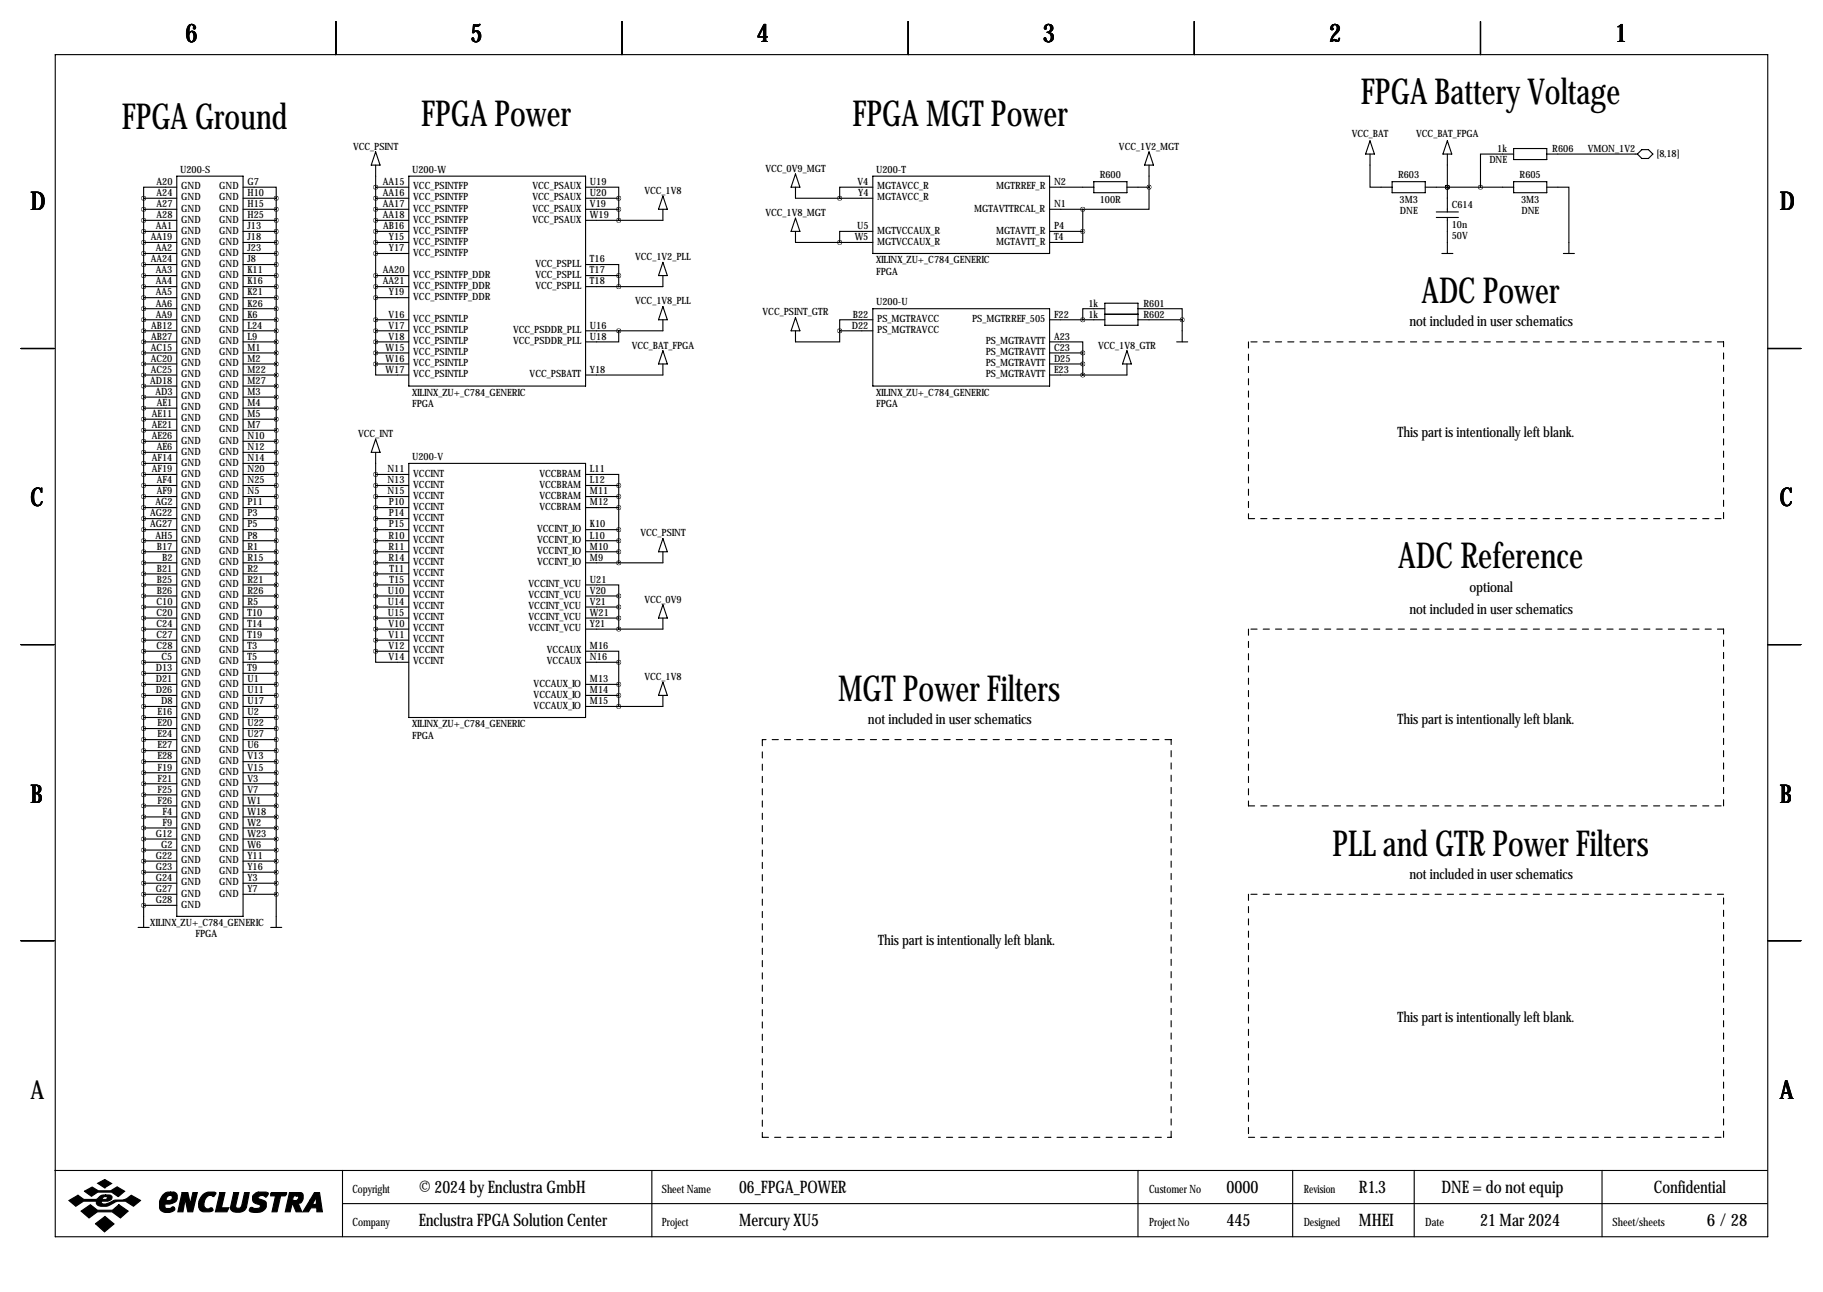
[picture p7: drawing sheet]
<svg xmlns="http://www.w3.org/2000/svg" width="419mm" height="297mm" viewBox="0 0 419 297" stroke-linecap="round" stroke-linejoin="round" font-family="sans-serif">
<g fill="none" stroke="#000" stroke-width=".25">
<path d="M12.7 12.6h393.7v271.7h-393.7zM77.2 4.9v7.7M143 4.9v7.7M208.8 4.9v7.7M274.6 4.9v7.7M340.4 4.9v7.7M86.4 38v45.7M86.4 34.9l1 3.1h-2.1zM182.9 40l1 3h-2zM264.2 34.9l1 3.1h-2.1zM264.2 38v5M315 35.4v7.6h5"/>
<path d="M315 32.4l1 3h-2.1zM332.7 32.4l1.1 3h-2.1zM332.7 35.4v13.3M348 35.4h-7.6v7.6M348 34.1h7.6v2.6h-7.6zM355.6 35.4h20.8M377.4 34.4h1.6l1 1-1 1h-1.6l-1-1zM33 45.6h7.6M33 48.1h7.6M33 50.7h7.6M33 53.2h7.6M33 55.7h7.6"/>
<path d="M33 58.3h7.6M33 45.6v167.6M40.6 43h-7.6v2.6M40.6 40.5h15.3v170.2h-15.3zM55.9 43h7.6v2.6M55.9 45.6h7.6M55.9 48.1h7.6M55.9 50.7h7.6M55.9 53.2h7.6M55.9 55.7h7.6M55.9 58.3h7.6M63.5 45.6v167.6"/>
<path d="M86.4 43h7.6M86.4 45.6h7.6M86.4 48.1h7.6M86.4 50.7h7.6M86.4 53.2h7.6M86.4 55.7h7.6M86.4 58.3h7.6M94 40.5h40.6v48.3h-40.6zM134.6 43h7.6v2.6M134.6 45.6h7.6M134.6 48.1h7.6M142.2 45.6v5.1"/>
<path d="M152.4 45.1l1 3h-2zM152.4 48.1v2.6h-17.8M182.9 43v2.6h17.8M182.9 50.2l1 3h-2zM182.9 53.2v2.5h17.8M200.7 53.2h-7.7v2.5M200.7 43h-7.7v2.6M200.7 40.5h40.6v17.8h-40.6zM241.3 43h10.2M241.3 48.1h7.6M241.3 53.2h7.6M248.9 53.2v2.5h-7.6"/>
<path d="M248.9 48.1v5.1M251.5 41.8h7.6v2.5h-7.6zM259.1 43h5.1M264.2 43v5.1h-15.3M320 41.8h7.7v2.5h-7.7zM327.7 43h20.3M330.2 48.7h5.1M330.2 50h5.1M331.5 58.3h2.5M332.7 43h.1M332.7 50v8.3M348 41.8h7.6v2.5h-7.6z"/>
<path d="M355.6 43h5.1v15.3M359.4 58.3h2.5M33 73.5h7.6M33 71h7.6M33 60.8h7.6M33 63.4h7.6M33 65.9h7.6M33 68.4h7.6M33 76.1h7.6M33 78.6h7.6M55.9 73.5h7.6M55.9 71h7.6"/>
<path d="M55.9 60.8h7.6M55.9 63.4h7.6M55.9 65.9h7.6M55.9 68.4h7.6M55.9 76.1h7.6M55.9 78.6h7.6M86.4 73.5h7.6M86.4 63.4h7.6M86.4 65.9h7.6M86.4 68.4h7.6M86.4 76.1h7.6M86.4 78.6h7.6"/>
<path d="M134.6 60.8h7.6v2.6M134.6 63.4h7.6M142.2 76.1v2.5h-7.6M142.2 63.4v2.5M152.4 70.5l1 3h-2zM152.4 60.3l1 3.1h-2zM152.4 63.4v2.5h-17.8M152.4 73.5v2.6h-17.8M182.9 76.1v2.5h10.1v-2.5M182.9 73l1 3.1h-2zM193 76.1h7.7M200.7 73.5h-7.7v2.6"/>
<path d="M200.7 71h40.6v17.8h-40.6zM241.3 78.6h7.6v2.5M241.3 73.5h12.7M254 71h-5.1v2.5M254 69.7h7.6v5.1h-7.6zM254 72.2h7.6M261.6 71h10.2v2.5M261.6 73.5h10.2M270.5 78.6h2.5M271.8 73.5v5.1M4.8 80.1h7.6M33 81.1h7.6"/>
<path d="M33 83.7h7.6M33 86.2h7.6M33 88.8h7.6M33 91.3h7.6M33 93.8h7.6M33 96.4h7.6M33 98.9h7.6M55.9 81.1h7.6M55.9 83.7h7.6M55.9 86.2h7.6M55.9 88.8h7.6M55.9 91.3h7.6"/>
<path d="M55.9 93.8h7.6M55.9 96.4h7.6M55.9 98.9h7.6M86.4 83.7v2.5h7.6M86.4 81.1h7.6M86.4 83.7h7.6M152.4 80.6l1 3.1h-2zM152.4 83.7v2.5h-17.8M241.3 81.1h7.6M241.3 83.7h7.6M248.9 81.1v5.1M259.1 83.7v2.5h-17.8"/>
<path d="M259.1 80.6l1 3.1h-2zM406.4 80.1h7.6M33 101.5h7.6M33 104h7.6M33 106.5h7.6M33 109.1h7.6M33 111.6h7.6M33 114.2h7.6M33 116.7h7.6M33 119.2h7.6M55.9 101.5h7.6M55.9 104h7.6"/>
<path d="M55.9 106.5h7.6M55.9 109.1h7.6M55.9 111.6h7.6M55.9 114.2h7.6M55.9 116.7h7.6M55.9 119.2h7.6M86.4 101l1 3h-2.1zM86.4 109.1h7.6M86.4 111.6h7.6M86.4 114.2h7.6M86.4 116.7h7.6M86.4 119.2h7.6"/>
<path d="M86.4 104v45.7M94 106.5h40.6v58.5h-40.6zM134.6 109.1h7.6v2.5M134.6 111.6h7.6M134.6 114.2h7.6M134.6 116.7h7.6M142.2 111.6v17.8M33 121.8h7.6M33 124.3h7.6M33 126.9h7.6M33 129.4h7.6M33 131.9h7.6"/>
<path d="M33 134.5h7.6M33 137h7.6M33 139.6h7.6M55.9 121.8h7.6M55.9 124.3h7.6M55.9 126.9h7.6M55.9 129.4h7.6M55.9 131.9h7.6M55.9 134.5h7.6M55.9 137h7.6M55.9 139.6h7.6M86.4 121.8h7.6"/>
<path d="M86.4 124.3h7.6M86.4 126.9h7.6M86.4 129.4h7.6M86.4 131.9h7.6M86.4 134.5h7.6M86.4 137h7.6M86.4 139.6h7.6M134.6 134.5h7.6v2.5M134.6 121.8h7.6M134.6 124.3h7.6M134.6 126.9h7.6M134.6 137h7.6"/>
<path d="M134.6 139.6h7.6M142.2 137v5.1M152.4 123.8l1 3.1h-2zM152.4 126.9v2.5h-17.8M152.4 139.1l1 3h-2zM4.8 148.2h7.6M33 142.1h7.6M33 144.6h7.6M33 147.2h7.6M33 149.7h7.6M33 152.3h7.6M33 154.8h7.6"/>
<path d="M33 157.3h7.6M33 159.9h7.6M55.9 142.1h7.6M55.9 144.6h7.6M55.9 147.2h7.6M55.9 149.7h7.6M55.9 152.3h7.6M55.9 154.8h7.6M55.9 157.3h7.6M55.9 159.9h7.6M86.4 149.7v2.6h7.6M86.4 142.1h7.6"/>
<path d="M86.4 144.6h7.6M86.4 147.2h7.6M86.4 149.7h7.6M134.6 149.7h7.6v2.6M134.6 142.1h7.6M134.6 152.3h7.6M134.6 157.3h7.6M134.6 159.9h7.6M142.2 142.1v2.5M142.2 152.3v10.1M152.4 142.1v2.5h-17.8M152.4 156.8l1 3.1h-2z"/>
<path d="M152.4 159.9v2.5h-17.8M406.4 148.2h7.6M33 162.4h7.6M33 165h7.6M33 167.5h7.6M33 170h7.6M33 172.6h7.6M33 175.1h7.6M33 177.7h7.6M55.9 162.4h7.6M55.9 165h7.6M55.9 167.5h7.6"/>
<path d="M55.9 170h7.6M55.9 172.6h7.6M55.9 175.1h7.6M55.9 177.7h7.6M33 180.2h7.6M33 182.7h7.6M33 185.3h7.6M33 187.8h7.6M33 190.4h7.6M33 192.9h7.6M33 195.4h7.6M33 198h7.6"/>
<path d="M55.9 180.2h7.6M55.9 182.7h7.6M55.9 185.3h7.6M55.9 187.8h7.6M55.9 190.4h7.6M55.9 192.9h7.6M55.9 195.4h7.6M55.9 198h7.6M4.8 216.3h7.6M31.7 213.2h2.6M33 200.5h7.6M33 203.1h7.6"/>
<path d="M33 205.6h7.6M33 208.1h7.6M55.9 200.5h7.6M55.9 203.1h7.6M55.9 205.6h7.6M62.2 213.2h2.6M406.4 216.3h7.6M12.6 269.1h393.7M78.7 269.1v15.2M78.7 276.7h327.6M149.9 269.1v15.2M261.6 269.1v15.2"/>
<path d="M297.2 269.1v15.2M325.1 269.1v15.2M368.3 269.1v15.2"/>
</g>
<g fill="#000" stroke="#000" stroke-width=".25">
<path d="M15.8 276l2.1-1.2 1.4 1h2.8l.3-.2a1.77 1.77 0 0 1 1.9-.9v.4l-.6 .2-.2 .5h.9l.3-.6-.4-.1v-.4h.9a.59 .59 0 0 1 .6 .7l-.2 .4-.8 .4h-1.4l-.1 .1 .1 .4a3.2 3.2 0 0 0 2.7-.7l.3-.1a4 4 0 0 0 3.8-1.1l2.1 1.2-1.6 1.3a4 4 0 0 0-5.5-.2 2.66 2.66 0 0 1-2.9-.2l-.1-.7h-3l-1.8 1.1zM19.4 273.9l1.8-1 1.4 .9h2.9l1.4-.9 1.8 1-1.5 1.2-1.5-1h-3.2l-1.5 .9zM22.5 272l1.6-.8 1.6 .9-1.6 1zM18.6 278.4l2.2-1.4 1.6 1.2h3.5l1.4-1.2 2.2 1.4-1.8 1.6-1.9-1.4h-3.4l-1.9 1.4zM37.4 274.7a1.75 1.75 0 0 1 1.8-.6v.7a.82 .82 0 0 0-.8 1.2h.6a.6 .6 0 0 0 .6-.5 .6 .6 0 0 0-.4-.7v-.7h.8l.5 .3a1.61 1.61 0 0 1 0 1.7 1.61 1.61 0 0 1-1.5 .7h-1v.9l.2 .1h.9l.7-.4 .4 .4a1.06 1.06 0 0 1-1.3 1 1.82 1.82 0 0 1-2.2-1.1 3.5 3.5 0 0 1 .7-3zM41.9 274.2h1.3l.5 2.6 .6-2.6h1.1l-1.1 4.4h-1.1l-.6-2.9-.5 2.9h-1.2zM46.7 274.6a2.78 2.78 0 0 1 2.9-.4l-.4 .9a1.32 1.32 0 0 0-2.1 .8l-.2 .8a.98 .98 0 0 0 1.1 1.2 .55 .55 0 0 1 .6-.2 .55 .55 0 0 1 .4 .6l-.7 .3-1.8-.1a1.79 1.79 0 0 1-.8-2.3zM50.5 274.2h1.2l-.8 3.5h1.7l-.4 .9h-2.7zM53.7 274.2h1.2l-.7 3.1a.73 .73 0 0 0 .7 .5 .73 .73 0 0 0 .7-.6l.6-3h1.1l-.7 3.4a2.28 2.28 0 0 1-3.6 .4v-.4zM58.3 274.7l.8-.6h2.1l.5 .2v.2l-.6 .7a.96 .96 0 0 0-1-.4 .96 .96 0 0 0-.8 .6l1.7 .8a1.71 1.71 0 0 1-.1 1.8 1.71 1.71 0 0 1-1.7 .8l-1.4-.2a.51 .51 0 0 1-.4-.7 .51 .51 0 0 1 .8-.2l1 .1a.52 .52 0 0 0 .6-.2 .52 .52 0 0 0-.2-.7 1.39 1.39 0 0 1-1.4-.6 1.39 1.39 0 0 1 .1-1.6zM62.2 274.4l.2-.2h3.5l-.1 .4-.3 .3h-1l-.8 3.7h-1.2l.8-3.7h-1.1zM66.5 274.2h1.7v.7h-.7l-.2 1.1h.9l.3-.3a.44 .44 0 0 0 .1-.5 .44 .44 0 0 0-.4-.3v-.7h1l.3 .2 .2 .3v.9a1.03 1.03 0 0 1-1.2 1l.9 2h-1.3l-.8-1.8h-.1l-.5 1.8h-1.1z"/>
<path d="M72.3 274.2h1.2l.6 4.4h-1.3v-.9h-1.3l-.6 .9h-1.3l1.7-2.7h1l-.4 .8 .2 .2h.4l.2-.2v-1.5l-.4 .7h-1zM21.9 281.3l2.2-1.6 2.1 1.7-2.2 1.8z"/>
</g>
<g fill="none" stroke="#000" stroke-width=".25" stroke-dasharray="1.4 1.4">
<path d="M287 78.6v40.6M396.2 78.6h-109.2M287 119.2h109.2M396.2 119.2v-40.6M287 144.6v40.7M396.2 144.6h-109.2M175.3 170v91.5M269.2 170h-93.9M287 185.3h109.2M396.2 185.3v-40.7M287 205.6v55.9M396.2 205.6h-109.2"/>
<path d="M175.3 261.5h93.9M269.2 261.5v-91.5M287 261.5h109.2M396.2 261.5v-55.9"/>
</g>
<path d="M33 208.1a.05 .05 0 0 0 .1 0 .05 .05 0 0 0-.1 0zM33 205.6a.05 .05 0 0 0 .1 0 .05 .05 0 0 0-.1 0zM33 192.9a.05 .05 0 0 0 .1 0 .05 .05 0 0 0-.1 0zM33 190.4a.05 .05 0 0 0 .1 0 .05 .05 0 0 0-.1 0zM33 187.8a.05 .05 0 0 0 .1 0 .05 .05 0 0 0-.1 0zM33 185.3a.05 .05 0 0 0 .1 0 .05 .05 0 0 0-.1 0zM33 203.1a.05 .05 0 0 0 .1 0 .05 .05 0 0 0-.1 0zM33 200.5a.05 .05 0 0 0 .1 0 .05 .05 0 0 0-.1 0zM33 198a.05 .05 0 0 0 .1 0 .05 .05 0 0 0-.1 0zM33 195.4a.05 .05 0 0 0 .1 0 .05 .05 0 0 0-.1 0zM33 172.6a.05 .05 0 0 0 .1 0 .05 .05 0 0 0-.1 0zM33 170a.05 .05 0 0 0 .1 0 .05 .05 0 0 0-.1 0zM33 182.7a.05 .05 0 0 0 .1 0 .05 .05 0 0 0-.1 0zM33 180.2a.05 .05 0 0 0 .1 0 .05 .05 0 0 0-.1 0zM33 177.7a.05 .05 0 0 0 .1 0 .05 .05 0 0 0-.1 0zM33 175.1a.05 .05 0 0 0 .1 0 .05 .05 0 0 0-.1 0zM33 157.3a.05 .05 0 0 0 .1 0 .05 .05 0 0 0-.1 0zM33 154.8a.05 .05 0 0 0 .1 0 .05 .05 0 0 0-.1 0zM33 152.3a.05 .05 0 0 0 .1 0 .05 .05 0 0 0-.1 0zM33 149.7a.05 .05 0 0 0 .1 0 .05 .05 0 0 0-.1 0zM33 165a.05 .05 0 0 0 .1 0 .05 .05 0 0 0-.1 0zM33 162.4a.05 .05 0 0 0 .1 0 .05 .05 0 0 0-.1 0zM33 159.9a.05 .05 0 0 0 .1 0 .05 .05 0 0 0-.1 0zM33 137a.05 .05 0 0 0 .1 0 .05 .05 0 0 0-.1 0zM33 134.5a.05 .05 0 0 0 .1 0 .05 .05 0 0 0-.1 0zM33 131.9a.05 .05 0 0 0 .1 0 .05 .05 0 0 0-.1 0zM33 129.4a.05 .05 0 0 0 .1 0 .05 .05 0 0 0-.1 0zM33 147.2a.05 .05 0 0 0 .1 0 .05 .05 0 0 0-.1 0zM33 144.6a.05 .05 0 0 0 .1 0 .05 .05 0 0 0-.1 0zM33 142.1a.05 .05 0 0 0 .1 0 .05 .05 0 0 0-.1 0zM33 139.6a.05 .05 0 0 0 .1 0 .05 .05 0 0 0-.1 0zM33 116.7a.05 .05 0 0 0 .1 0 .05 .05 0 0 0-.1 0zM33 114.2a.05 .05 0 0 0 .1 0 .05 .05 0 0 0-.1 0zM33 126.9a.05 .05 0 0 0 .1 0 .05 .05 0 0 0-.1 0zM33 124.3a.05 .05 0 0 0 .1 0 .05 .05 0 0 0-.1 0zM33 121.8a.05 .05 0 0 0 .1 0 .05 .05 0 0 0-.1 0zM33 119.2a.05 .05 0 0 0 .1 0 .05 .05 0 0 0-.1 0zM33 167.5a.05 .05 0 0 0 .1 0 .05 .05 0 0 0-.1 0zM33 111.6a.05 .05 0 0 0 .1 0 .05 .05 0 0 0-.1 0zM33 109.1a.05 .05 0 0 0 .1 0 .05 .05 0 0 0-.1 0zM33 106.5a.05 .05 0 0 0 .1 0 .05 .05 0 0 0-.1 0zM33 104a.05 .05 0 0 0 .1 0 .05 .05 0 0 0-.1 0zM33 101.5a.05 .05 0 0 0 .1 0 .05 .05 0 0 0-.1 0zM33 98.9a.05 .05 0 0 0 .1 0 .05 .05 0 0 0-.1 0zM33 96.4a.05 .05 0 0 0 .1 0 .05 .05 0 0 0-.1 0zM33 93.8a.05 .05 0 0 0 .1 0 .05 .05 0 0 0-.1 0zM33 91.3a.05 .05 0 0 0 .1 0 .05 .05 0 0 0-.1 0zM33 88.8a.05 .05 0 0 0 .1 0 .05 .05 0 0 0-.1 0zM33 86.2a.05 .05 0 0 0 .1 0 .05 .05 0 0 0-.1 0zM33 83.7a.05 .05 0 0 0 .1 0 .05 .05 0 0 0-.1 0zM33 81.1a.05 .05 0 0 0 .1 0 .05 .05 0 0 0-.1 0zM33 78.6a.05 .05 0 0 0 .1 0 .05 .05 0 0 0-.1 0zM33 76.1a.05 .05 0 0 0 .1 0 .05 .05 0 0 0-.1 0zM332.7 43a.05 .05 0 0 0 .1 0 .05 .05 0 0 0-.1 0zM33 71a.05 .05 0 0 0 .1 0 .05 .05 0 0 0-.1 0zM33 68.4a.05 .05 0 0 0 .1 0 .05 .05 0 0 0-.1 0zM33 65.9a.05 .05 0 0 0 .1 0 .05 .05 0 0 0-.1 0zM33 63.4a.05 .05 0 0 0 .1 0 .05 .05 0 0 0-.1 0zM33 60.8a.05 .05 0 0 0 .1 0 .05 .05 0 0 0-.1 0zM33 58.3a.05 .05 0 0 0 .1 0 .05 .05 0 0 0-.1 0zM33 55.7a.05 .05 0 0 0 .1 0 .05 .05 0 0 0-.1 0zM33 53.2a.05 .05 0 0 0 .1 0 .05 .05 0 0 0-.1 0zM33 50.7a.05 .05 0 0 0 .1 0 .05 .05 0 0 0-.1 0zM33 48.1a.05 .05 0 0 0 .1 0 .05 .05 0 0 0-.1 0zM33 45.6a.05 .05 0 0 0 .1 0 .05 .05 0 0 0-.1 0zM86.3 149.7a.05 .05 0 0 0 .1 0 .05 .05 0 0 0-.1 0zM86.3 147.2a.05 .05 0 0 0 .1 0 .05 .05 0 0 0-.1 0zM86.3 144.6a.05 .05 0 0 0 .1 0 .05 .05 0 0 0-.1 0zM86.3 142.1a.05 .05 0 0 0 .1 0 .05 .05 0 0 0-.1 0zM86.3 137a.05 .05 0 0 0 .1 0 .05 .05 0 0 0-.1 0zM86.3 139.6a.05 .05 0 0 0 .1 0 .05 .05 0 0 0-.1 0zM86.3 134.5a.05 .05 0 0 0 .1 0 .05 .05 0 0 0-.1 0zM86.3 131.9a.05 .05 0 0 0 .1 0 .05 .05 0 0 0-.1 0zM86.3 129.4a.05 .05 0 0 0 .1 0 .05 .05 0 0 0-.1 0zM86.3 126.9a.05 .05 0 0 0 .1 0 .05 .05 0 0 0-.1 0zM86.3 124.3a.05 .05 0 0 0 .1 0 .05 .05 0 0 0-.1 0zM86.3 121.8a.05 .05 0 0 0 .1 0 .05 .05 0 0 0-.1 0zM86.3 119.2a.05 .05 0 0 0 .1 0 .05 .05 0 0 0-.1 0zM86.3 116.7a.05 .05 0 0 0 .1 0 .05 .05 0 0 0-.1 0zM86.3 114.2a.05 .05 0 0 0 .1 0 .05 .05 0 0 0-.1 0zM86.3 111.6a.05 .05 0 0 0 .1 0 .05 .05 0 0 0-.1 0zM86.3 109.1a.05 .05 0 0 0 .1 0 .05 .05 0 0 0-.1 0zM142.2 159.9a.05 .05 0 0 0 .1 0 .05 .05 0 0 0-.1 0zM142.2 126.9a.05 .05 0 0 0 .1 0 .05 .05 0 0 0-.1 0zM142.2 114.2a.05 .05 0 0 0 .1 0 .05 .05 0 0 0-.1 0zM142.2 111.6a.05 .05 0 0 0 .1 0 .05 .05 0 0 0-.1 0zM142.2 124.3a.05 .05 0 0 0 .1 0 .05 .05 0 0 0-.1 0zM142.2 121.8a.05 .05 0 0 0 .1 0 .05 .05 0 0 0-.1 0zM142.2 116.7a.05 .05 0 0 0 .1 0 .05 .05 0 0 0-.1 0zM86.3 83.7a.05 .05 0 0 0 .1 0 .05 .05 0 0 0-.1 0zM86.3 81.1a.05 .05 0 0 0 .1 0 .05 .05 0 0 0-.1 0zM86.3 78.6a.05 .05 0 0 0 .1 0 .05 .05 0 0 0-.1 0zM86.3 76.1a.05 .05 0 0 0 .1 0 .05 .05 0 0 0-.1 0zM86.3 73.5a.05 .05 0 0 0 .1 0 .05 .05 0 0 0-.1 0zM86.3 68.4a.05 .05 0 0 0 .1 0 .05 .05 0 0 0-.1 0zM86.3 65.9a.05 .05 0 0 0 .1 0 .05 .05 0 0 0-.1 0zM86.3 63.4a.05 .05 0 0 0 .1 0 .05 .05 0 0 0-.1 0zM86.3 58.3a.05 .05 0 0 0 .1 0 .05 .05 0 0 0-.1 0zM86.3 55.7a.05 .05 0 0 0 .1 0 .05 .05 0 0 0-.1 0zM86.3 53.2a.05 .05 0 0 0 .1 0 .05 .05 0 0 0-.1 0zM86.3 50.7a.05 .05 0 0 0 .1 0 .05 .05 0 0 0-.1 0zM86.3 48.1a.05 .05 0 0 0 .1 0 .05 .05 0 0 0-.1 0zM86.3 45.6a.05 .05 0 0 0 .1 0 .05 .05 0 0 0-.1 0zM86.3 43a.05 .05 0 0 0 .1 0 .05 .05 0 0 0-.1 0zM142.2 48.1a.05 .05 0 0 0 .1 0 .05 .05 0 0 0-.1 0zM142.2 45.6a.05 .05 0 0 0 .1 0 .05 .05 0 0 0-.1 0zM142.2 63.4a.05 .05 0 0 0 .1 0 .05 .05 0 0 0-.1 0zM142.2 76.1a.05 .05 0 0 0 .1 0 .05 .05 0 0 0-.1 0zM142.2 152.3a.05 .05 0 0 0 .1 0 .05 .05 0 0 0-.1 0zM142.2 157.3a.05 .05 0 0 0 .1 0 .05 .05 0 0 0-.1 0zM248.9 53.2a.05 .05 0 0 0 .1 0 .05 .05 0 0 0-.1 0zM142.2 65.9a.05 .05 0 0 0 .1 0 .05 .05 0 0 0-.1 0zM142.2 50.7a.05 .05 0 0 0 .1 0 .05 .05 0 0 0-.1 0zM248.9 81.1a.05 .05 0 0 0 .1 0 .05 .05 0 0 0-.1 0zM193 45.6a.05 .05 0 0 0 .1 0 .05 .05 0 0 0-.1 0zM193 55.7a.05 .05 0 0 0 .1 0 .05 .05 0 0 0-.1 0zM193 76.1a.05 .05 0 0 0 .1 0 .05 .05 0 0 0-.1 0zM264.1 43a.05 .05 0 0 0 .1 0 .05 .05 0 0 0-.1 0zM248.9 48.1a.05 .05 0 0 0 .1 0 .05 .05 0 0 0-.1 0zM332.7 43a.05 .05 0 0 0 .1 0 .05 .05 0 0 0-.1 0zM340.3 43a.05 .05 0 0 0 .1 0 .05 .05 0 0 0-.1 0zM248.9 73.5a.05 .05 0 0 0 .1 0 .05 .05 0 0 0-.1 0zM271.7 73.5a.05 .05 0 0 0 .1 0 .05 .05 0 0 0-.1 0zM33 73.5a.05 .05 0 0 0 .1 0 .05 .05 0 0 0-.1 0zM142.2 162.4a.05 .05 0 0 0 .1 0 .05 .05 0 0 0-.1 0zM142.2 129.4a.05 .05 0 0 0 .1 0 .05 .05 0 0 0-.1 0zM142.2 137a.05 .05 0 0 0 .1 0 .05 .05 0 0 0-.1 0zM142.2 139.6a.05 .05 0 0 0 .1 0 .05 .05 0 0 0-.1 0zM142.2 142.1a.05 .05 0 0 0 .1 0 .05 .05 0 0 0-.1 0zM248.9 83.7a.05 .05 0 0 0 .1 0 .05 .05 0 0 0-.1 0zM248.9 86.2a.05 .05 0 0 0 .1 0 .05 .05 0 0 0-.1 0zM142.2 144.6a.05 .05 0 0 0 .1 0 .05 .05 0 0 0-.1 0z" fill="#000" stroke="#000" stroke-width="1"/>
<g font-size="8.2">
<text x="312.9" y="24">FPGA Battery Voltage</text>
<text x="28" y="29.6">FPGA Ground</text>
<text x="96.8" y="29.1">FPGA Power</text>
<text x="196" y="29.1">FPGA MGT Power</text>
<text x="326.8" y="69.7">ADC Power</text>
<text x="321.4" y="130.7">ADC Reference</text>
<text x="192.7" y="161.1">MGT Power Filters</text>
<text x="306.3" y="196.7">PLL and GTR Power Filters</text>
</g>
<g font-size="5.9">
<text x="42.7" y="9.8">6</text>
<text x="108.2" y="9.8">5</text>
<text x="174" y="9.8">4</text>
<text x="239.8" y="9.8">3</text>
<text x="305.6" y="9.8">2</text>
<text x="371.3" y="9.8">1</text>
<text x="7" y="48.4">D</text>
<text x="409.2" y="48.4">D</text>
<text x="7" y="116.4">C</text>
<text x="409.2" y="116.4">C</text>
<text x="7" y="184.5">B</text>
<text x="409.2" y="184.5">B</text>
<text x="7" y="252.6">A</text>
<text x="409.2" y="252.6">A</text>
</g>
<g font-size="4">
<text x="96.3" y="274.2">© 2024 by Enclustra GmbH</text>
<text x="169.9" y="274.2">06_FPGA_POWER</text>
<text x="281.9" y="274.2">0000</text>
<text x="312.4" y="274.2">R1.3</text>
<text x="331.4" y="274.2">DNE = do not equip</text>
<text x="380.2" y="274.2">Confidential</text>
<text x="96.3" y="281.8">Enclustra FPGA Solution Center</text>
<text x="169.9" y="281.8">Mercury XU5</text>
<text x="281.9" y="281.8">445</text>
<text x="312.4" y="281.8">MHEI</text>
<text x="340.3" y="281.8">21 Mar 2024</text>
<text x="392.4" y="281.8">6 / 28</text>
</g>
<g font-size="3.3">
<text x="324" y="75">not included in user schematics</text>
<text x="321.3" y="100.4">This part is intentionally left blank.</text>
<text x="337.8" y="136">optional</text>
<text x="324" y="141.1">not included in user schematics</text>
<text x="199.5" y="166.5">not included in user schematics</text>
<text x="321.3" y="166.5">This part is intentionally left blank.</text>
<text x="324" y="202">not included in user schematics</text>
<text x="201.9" y="217.3">This part is intentionally left blank.</text>
<text x="321.3" y="235.1">This part is intentionally left blank.</text>
</g>
<g font-size="2.6">
<text x="81" y="274.2">Copyright</text>
<text x="152.1" y="274.2">Sheet Name</text>
<text x="264.2" y="274.2">Customer No</text>
<text x="299.7" y="274.2">Revision</text>
<text x="81" y="281.8">Company</text>
<text x="152.1" y="281.8">Project</text>
<text x="264.2" y="281.8">Project No</text>
<text x="299.7" y="281.8">Designed</text>
<text x="327.7" y="281.8">Date</text>
<text x="370.7" y="281.8">Sheet/sheets</text>
</g>
<g font-size="2.3">
<text x="81.2" y="34.4">VCC_PSINT</text>
<text x="257.3" y="34.4">VCC_1V2_MGT</text>
<text x="310.8" y="31.6">VCC_BAT</text>
<text x="325.6" y="31.6">VCC_BAT_FPGA</text>
<text x="344.2" y="34.9">1k</text>
<text x="356.9" y="34.9">R606</text>
<text x="365" y="35">VMON_1V2</text>
<text x="41.4" y="39.7">U200-S</text>
<text x="94.7" y="39.7">U200-W</text>
<text x="176" y="39.5">VCC_0V9_MGT</text>
<text x="201.4" y="39.7">U200-T</text>
<text x="252.8" y="41">R600</text>
<text x="321.4" y="41">R603</text>
<text x="342.4" y="37.5">DNE</text>
<text x="349.4" y="41">R605</text>
<text x="380.8" y="36.2">[8,18]</text>
<text x="36" y="42.5">A20</text>
<text x="36" y="45.1">A24</text>
<text x="36" y="47.6">A27</text>
<text x="41.7" y="43.6">GND</text>
<text x="41.7" y="46.1">GND</text>
<text x="50.4" y="43.6">GND</text>
<text x="50.4" y="46.1">GND</text>
<text x="56.9" y="42.5">G7</text>
<text x="56.9" y="45.1">H10</text>
<text x="56.9" y="47.6">H15</text>
<text x="88" y="42.5">AA15</text>
<text x="88" y="45.1">AA16</text>
<text x="88" y="47.6">AA17</text>
<text x="95" y="43.6">VCC_PSINTFP</text>
<text x="95" y="46.1">VCC_PSINTFP</text>
<text x="122.4" y="43.6">VCC_PSAUX</text>
<text x="122.4" y="46.1">VCC_PSAUX</text>
<text x="135.6" y="42.5">U19</text>
<text x="135.6" y="45.1">U20</text>
<text x="135.6" y="47.6">V19</text>
<text x="148.1" y="44.6">VCC_1V8</text>
<text x="197.2" y="42.5">V4</text>
<text x="197.3" y="45.1">Y4</text>
<text x="201.7" y="43.6">MGTAVCC_R</text>
<text x="201.7" y="46.1">MGTAVCC_R</text>
<text x="229" y="43.6">MGTRREF_R</text>
<text x="242.3" y="42.5">N2</text>
<text x="242.3" y="47.6">N1</text>
<text x="252.8" y="46.6">100R</text>
<text x="321.7" y="46.6">3M3</text>
<text x="333.8" y="47.9">C614</text>
<text x="349.7" y="46.6">3M3</text>
<text x="35.8" y="52.7">AA1</text>
<text x="36" y="50.2">A28</text>
<text x="41.7" y="48.6">GND</text>
<text x="41.7" y="51.2">GND</text>
<text x="41.7" y="53.7">GND</text>
<text x="50.4" y="48.6">GND</text>
<text x="50.4" y="51.2">GND</text>
<text x="50.4" y="53.7">GND</text>
<text x="56.9" y="50.2">H25</text>
<text x="56.9" y="52.7">J13</text>
<text x="88" y="50.2">AA18</text>
<text x="88.1" y="52.7">AB16</text>
<text x="95" y="48.6">VCC_PSINTFP</text>
<text x="95" y="51.2">VCC_PSINTFP</text>
<text x="95" y="53.7">VCC_PSINTFP</text>
<text x="122.4" y="48.6">VCC_PSAUX</text>
<text x="122.4" y="51.2">VCC_PSAUX</text>
<text x="135.6" y="50.2">W19</text>
<text x="176" y="49.6">VCC_1V8_MGT</text>
<text x="197.1" y="52.7">U5</text>
<text x="201.7" y="53.7">MGTVCCAUX_R</text>
<text x="224" y="48.6">MGTAVTTRCAL_R</text>
<text x="229" y="53.7">MGTAVTT_R</text>
<text x="242.3" y="52.7">P4</text>
<text x="321.8" y="49.1">DNE</text>
<text x="333.8" y="52.4">10n</text>
<text x="349.8" y="49.1">DNE</text>
<text x="34.6" y="55.2">AA19</text>
<text x="35.8" y="57.8">AA2</text>
<text x="41.7" y="56.3">GND</text>
<text x="41.7" y="58.8">GND</text>
<text x="50.4" y="56.3">GND</text>
<text x="50.4" y="58.8">GND</text>
<text x="56.9" y="55.2">J18</text>
<text x="56.9" y="57.8">J23</text>
<text x="89.4" y="55.2">Y15</text>
<text x="89.4" y="57.8">Y17</text>
<text x="95" y="56.3">VCC_PSINTFP</text>
<text x="95" y="58.8">VCC_PSINTFP</text>
<text x="146" y="59.8">VCC_1V2_PLL</text>
<text x="196.5" y="55.2">W5</text>
<text x="201.7" y="56.3">MGTVCCAUX_R</text>
<text x="229" y="56.3">MGTAVTT_R</text>
<text x="242.3" y="55.2">T4</text>
<text x="333.8" y="55">50V</text>
<text x="34.6" y="60.3">AA24</text>
<text x="35.8" y="62.9">AA3</text>
<text x="35.8" y="65.4">AA4</text>
<text x="41.7" y="61.3">GND</text>
<text x="41.7" y="63.9">GND</text>
<text x="50.4" y="61.3">GND</text>
<text x="50.4" y="63.9">GND</text>
<text x="56.9" y="60.3">J8</text>
<text x="56.9" y="62.9">K11</text>
<text x="56.9" y="65.4">K16</text>
<text x="88" y="62.9">AA20</text>
<text x="88" y="65.4">AA21</text>
<text x="95" y="63.9">VCC_PSINTFP_DDR</text>
<text x="123.1" y="61.3">VCC_PSPLL</text>
<text x="123.1" y="63.9">VCC_PSPLL</text>
<text x="135.6" y="60.3">T16</text>
<text x="135.6" y="62.9">T17</text>
<text x="135.6" y="65.4">T18</text>
<text x="201.4" y="60.6">XILINX_ZU+_C784_GENERIC</text>
<text x="201.4" y="63.1">FPGA</text>
<text x="35.8" y="67.9">AA5</text>
<text x="35.8" y="70.5">AA6</text>
<text x="41.7" y="66.4">GND</text>
<text x="41.7" y="69">GND</text>
<text x="41.7" y="71.5">GND</text>
<text x="50.4" y="66.4">GND</text>
<text x="50.4" y="69">GND</text>
<text x="50.4" y="71.5">GND</text>
<text x="56.9" y="67.9">K21</text>
<text x="56.9" y="70.5">K26</text>
<text x="89.4" y="67.9">Y19</text>
<text x="95" y="66.4">VCC_PSINTFP_DDR</text>
<text x="95" y="69">VCC_PSINTFP_DDR</text>
<text x="123.1" y="66.4">VCC_PSPLL</text>
<text x="146" y="70">VCC_1V8_PLL</text>
<text x="201.4" y="70.2">U200-U</text>
<text x="250.2" y="70.5">1k</text>
<text x="262.9" y="70.5">R601</text>
<text x="34.7" y="75.6">AB12</text>
<text x="35.8" y="73">AA9</text>
<text x="41.7" y="74">GND</text>
<text x="41.7" y="76.6">GND</text>
<text x="50.4" y="74">GND</text>
<text x="50.4" y="76.6">GND</text>
<text x="56.9" y="73">K6</text>
<text x="56.9" y="75.6">L24</text>
<text x="89.3" y="73">V16</text>
<text x="89.3" y="75.6">V17</text>
<text x="95" y="74">VCC_PSINTLP</text>
<text x="95" y="76.6">VCC_PSINTLP</text>
<text x="118" y="76.6">VCC_PSDDR_PLL</text>
<text x="135.6" y="75.6">U16</text>
<text x="175.3" y="72.5">VCC_PSINT_GTR</text>
<text x="195.8" y="75.6">D22</text>
<text x="196.1" y="73">B22</text>
<text x="201.7" y="74">PS_MGTRAVCC</text>
<text x="201.7" y="76.6">PS_MGTRAVCC</text>
<text x="223.5" y="74">PS_MGTRREF_505</text>
<text x="242.3" y="73">F22</text>
<text x="250.2" y="73">1k</text>
<text x="262.9" y="73">R602</text>
<text x="34.6" y="80.6">AC15</text>
<text x="34.6" y="83.2">AC20</text>
<text x="34.7" y="78.1">AB27</text>
<text x="41.7" y="79.1">GND</text>
<text x="41.7" y="81.7">GND</text>
<text x="50.4" y="79.1">GND</text>
<text x="50.4" y="81.7">GND</text>
<text x="56.9" y="78.1">L9</text>
<text x="56.9" y="80.6">M1</text>
<text x="56.9" y="83.2">M2</text>
<text x="88.6" y="80.6">W15</text>
<text x="88.6" y="83.2">W16</text>
<text x="89.3" y="78.1">V18</text>
<text x="95" y="79.1">VCC_PSINTLP</text>
<text x="95" y="81.7">VCC_PSINTLP</text>
<text x="118" y="79.1">VCC_PSDDR_PLL</text>
<text x="135.6" y="78.1">U18</text>
<text x="145.2" y="80.1">VCC_BAT_FPGA</text>
<text x="226.6" y="79.1">PS_MGTRAVTT</text>
<text x="226.6" y="81.7">PS_MGTRAVTT</text>
<text x="242.3" y="78.1">A23</text>
<text x="242.3" y="80.6">C23</text>
<text x="242.3" y="83.2">D25</text>
<text x="252.5" y="80.1">VCC_1V8_GTR</text>
<text x="34.5" y="88.3">AD18</text>
<text x="34.6" y="85.7">AC25</text>
<text x="41.7" y="84.2">GND</text>
<text x="41.7" y="86.7">GND</text>
<text x="41.7" y="89.3">GND</text>
<text x="50.4" y="84.2">GND</text>
<text x="50.4" y="86.7">GND</text>
<text x="50.4" y="89.3">GND</text>
<text x="56.9" y="85.7">M22</text>
<text x="56.9" y="88.3">M27</text>
<text x="88.6" y="85.7">W17</text>
<text x="95" y="84.2">VCC_PSINTLP</text>
<text x="95" y="86.7">VCC_PSINTLP</text>
<text x="121.8" y="86.7">VCC_PSBATT</text>
<text x="135.6" y="85.7">Y18</text>
<text x="226.6" y="84.2">PS_MGTRAVTT</text>
<text x="226.6" y="86.7">PS_MGTRAVTT</text>
<text x="242.3" y="85.7">E23</text>
<text x="34.9" y="95.9">AE11</text>
<text x="35.7" y="90.8">AD3</text>
<text x="36.1" y="93.3">AE1</text>
<text x="41.7" y="91.8">GND</text>
<text x="41.7" y="94.4">GND</text>
<text x="50.4" y="91.8">GND</text>
<text x="50.4" y="94.4">GND</text>
<text x="56.9" y="90.8">M3</text>
<text x="56.9" y="93.3">M4</text>
<text x="56.9" y="95.9">M5</text>
<text x="94.7" y="91.1">XILINX_ZU+_C784_GENERIC</text>
<text x="94.7" y="93.6">FPGA</text>
<text x="201.4" y="91.1">XILINX_ZU+_C784_GENERIC</text>
<text x="201.4" y="93.6">FPGA</text>
<text x="34.9" y="98.4">AE21</text>
<text x="34.9" y="101">AE26</text>
<text x="41.7" y="96.9">GND</text>
<text x="41.7" y="99.4">GND</text>
<text x="41.7" y="102">GND</text>
<text x="50.4" y="96.9">GND</text>
<text x="50.4" y="99.4">GND</text>
<text x="50.4" y="102">GND</text>
<text x="56.9" y="98.4">M7</text>
<text x="56.9" y="101">N10</text>
<text x="82.3" y="100.4">VCC_INT</text>
<text x="34.9" y="106">AF14</text>
<text x="36.1" y="103.5">AE6</text>
<text x="41.7" y="104.5">GND</text>
<text x="41.7" y="107.1">GND</text>
<text x="50.4" y="104.5">GND</text>
<text x="50.4" y="107.1">GND</text>
<text x="56.9" y="103.5">N12</text>
<text x="56.9" y="106">N14</text>
<text x="94.7" y="105.8">U200-V</text>
<text x="34.9" y="108.6">AF19</text>
<text x="36.1" y="111.1">AF4</text>
<text x="36.1" y="113.7">AF9</text>
<text x="41.7" y="109.6">GND</text>
<text x="41.7" y="112.1">GND</text>
<text x="50.4" y="109.6">GND</text>
<text x="50.4" y="112.1">GND</text>
<text x="56.9" y="108.6">N20</text>
<text x="56.9" y="111.1">N25</text>
<text x="56.9" y="113.7">N5</text>
<text x="89.1" y="108.6">N11</text>
<text x="89.1" y="111.1">N13</text>
<text x="89.1" y="113.7">N15</text>
<text x="95" y="109.6">VCCINT</text>
<text x="95" y="112.1">VCCINT</text>
<text x="124" y="109.6">VCCBRAM</text>
<text x="124" y="112.1">VCCBRAM</text>
<text x="135.6" y="108.6">L11</text>
<text x="135.6" y="111.1">L12</text>
<text x="135.6" y="113.7">M11</text>
<text x="34.5" y="118.7">AG22</text>
<text x="35.7" y="116.2">AG2</text>
<text x="41.7" y="114.7">GND</text>
<text x="41.7" y="117.2">GND</text>
<text x="41.7" y="119.8">GND</text>
<text x="50.4" y="114.7">GND</text>
<text x="50.4" y="117.2">GND</text>
<text x="50.4" y="119.8">GND</text>
<text x="56.9" y="116.2">P11</text>
<text x="56.9" y="118.7">P3</text>
<text x="89.4" y="116.2">P10</text>
<text x="89.4" y="118.7">P14</text>
<text x="95" y="114.7">VCCINT</text>
<text x="95" y="117.2">VCCINT</text>
<text x="95" y="119.8">VCCINT</text>
<text x="124" y="114.7">VCCBRAM</text>
<text x="124" y="117.2">VCCBRAM</text>
<text x="135.6" y="116.2">M12</text>
<text x="34.5" y="121.3">AG27</text>
<text x="35.7" y="123.8">AH5</text>
<text x="41.7" y="122.3">GND</text>
<text x="41.7" y="124.8">GND</text>
<text x="50.4" y="122.3">GND</text>
<text x="50.4" y="124.8">GND</text>
<text x="56.9" y="121.3">P5</text>
<text x="56.9" y="123.8">P8</text>
<text x="89.3" y="123.8">R10</text>
<text x="89.4" y="121.3">P15</text>
<text x="95" y="122.3">VCCINT</text>
<text x="95" y="124.8">VCCINT</text>
<text x="123.5" y="122.3">VCCINT_IO</text>
<text x="123.5" y="124.8">VCCINT_IO</text>
<text x="135.6" y="121.3">K10</text>
<text x="135.6" y="123.8">L10</text>
<text x="147.2" y="123.3">VCC_PSINT</text>
<text x="36.1" y="126.4">B17</text>
<text x="36.1" y="131.4">B21</text>
<text x="37.3" y="128.9">B2</text>
<text x="41.7" y="127.4">GND</text>
<text x="41.7" y="129.9">GND</text>
<text x="50.4" y="127.4">GND</text>
<text x="50.4" y="129.9">GND</text>
<text x="56.9" y="126.4">R1</text>
<text x="56.9" y="128.9">R15</text>
<text x="56.9" y="131.4">R2</text>
<text x="89.3" y="126.4">R11</text>
<text x="89.3" y="128.9">R14</text>
<text x="89.6" y="131.4">T11</text>
<text x="95" y="127.4">VCCINT</text>
<text x="95" y="129.9">VCCINT</text>
<text x="123.5" y="127.4">VCCINT_IO</text>
<text x="123.5" y="129.9">VCCINT_IO</text>
<text x="135.6" y="126.4">M10</text>
<text x="135.6" y="128.9">M9</text>
<text x="36.1" y="134">B25</text>
<text x="36.1" y="136.5">B26</text>
<text x="41.7" y="132.5">GND</text>
<text x="41.7" y="135">GND</text>
<text x="41.7" y="137.5">GND</text>
<text x="50.4" y="132.5">GND</text>
<text x="50.4" y="135">GND</text>
<text x="50.4" y="137.5">GND</text>
<text x="56.9" y="134">R21</text>
<text x="56.9" y="136.5">R26</text>
<text x="89.2" y="136.5">U10</text>
<text x="89.6" y="134">T15</text>
<text x="95" y="132.5">VCCINT</text>
<text x="95" y="135">VCCINT</text>
<text x="95" y="137.5">VCCINT</text>
<text x="121.5" y="135">VCCINT_VCU</text>
<text x="121.5" y="137.5">VCCINT_VCU</text>
<text x="135.6" y="134">U21</text>
<text x="135.6" y="136.5">V20</text>
<text x="36" y="139.1">C10</text>
<text x="36" y="141.6">C20</text>
<text x="41.7" y="140.1">GND</text>
<text x="41.7" y="142.6">GND</text>
<text x="50.4" y="140.1">GND</text>
<text x="50.4" y="142.6">GND</text>
<text x="56.9" y="139.1">R5</text>
<text x="56.9" y="141.6">T10</text>
<text x="89.2" y="139.1">U14</text>
<text x="89.2" y="141.6">U15</text>
<text x="95" y="140.1">VCCINT</text>
<text x="95" y="142.6">VCCINT</text>
<text x="121.5" y="140.1">VCCINT_VCU</text>
<text x="121.5" y="142.6">VCCINT_VCU</text>
<text x="135.6" y="139.1">V21</text>
<text x="135.6" y="141.6">W21</text>
<text x="148.1" y="138.5">VCC_0V9</text>
<text x="36" y="144.1">C24</text>
<text x="36" y="146.7">C27</text>
<text x="36" y="149.2">C28</text>
<text x="41.7" y="145.2">GND</text>
<text x="41.7" y="147.7">GND</text>
<text x="50.4" y="145.2">GND</text>
<text x="50.4" y="147.7">GND</text>
<text x="56.9" y="144.1">T14</text>
<text x="56.9" y="146.7">T19</text>
<text x="56.9" y="149.2">T3</text>
<text x="89.3" y="144.1">V10</text>
<text x="89.3" y="146.7">V11</text>
<text x="89.3" y="149.2">V12</text>
<text x="95" y="145.2">VCCINT</text>
<text x="95" y="147.7">VCCINT</text>
<text x="121.5" y="145.2">VCCINT_VCU</text>
<text x="135.6" y="144.1">Y21</text>
<text x="135.6" y="149.2">M16</text>
<text x="35.8" y="154.3">D13</text>
<text x="37.1" y="151.8">C5</text>
<text x="41.7" y="150.2">GND</text>
<text x="41.7" y="152.8">GND</text>
<text x="41.7" y="155.3">GND</text>
<text x="50.4" y="150.2">GND</text>
<text x="50.4" y="152.8">GND</text>
<text x="50.4" y="155.3">GND</text>
<text x="56.9" y="151.8">T5</text>
<text x="56.9" y="154.3">T9</text>
<text x="89.3" y="151.8">V14</text>
<text x="95" y="150.2">VCCINT</text>
<text x="95" y="152.8">VCCINT</text>
<text x="125.7" y="150.2">VCCAUX</text>
<text x="125.7" y="152.8">VCCAUX</text>
<text x="135.6" y="151.8">N16</text>
<text x="35.8" y="156.8">D21</text>
<text x="35.8" y="159.4">D26</text>
<text x="37" y="161.9">D8</text>
<text x="41.7" y="157.9">GND</text>
<text x="41.7" y="160.4">GND</text>
<text x="50.4" y="157.9">GND</text>
<text x="50.4" y="160.4">GND</text>
<text x="56.9" y="156.8">U1</text>
<text x="56.9" y="159.4">U11</text>
<text x="56.9" y="161.9">U17</text>
<text x="122.7" y="157.9">VCCAUX_IO</text>
<text x="122.7" y="160.4">VCCAUX_IO</text>
<text x="135.6" y="156.8">M13</text>
<text x="135.6" y="159.4">M14</text>
<text x="135.6" y="161.9">M15</text>
<text x="148.1" y="156.3">VCC_1V8</text>
<text x="36.2" y="164.5">E16</text>
<text x="36.2" y="167">E20</text>
<text x="41.7" y="162.9">GND</text>
<text x="41.7" y="165.5">GND</text>
<text x="50.4" y="162.9">GND</text>
<text x="50.4" y="165.5">GND</text>
<text x="56.9" y="164.5">U2</text>
<text x="56.9" y="167">U22</text>
<text x="94.7" y="167.3">XILINX_ZU+_C784_GENERIC</text>
<text x="122.7" y="162.9">VCCAUX_IO</text>
<text x="36.2" y="169.5">E24</text>
<text x="36.2" y="172.1">E27</text>
<text x="41.7" y="168">GND</text>
<text x="41.7" y="170.6">GND</text>
<text x="41.7" y="173.1">GND</text>
<text x="50.4" y="168">GND</text>
<text x="50.4" y="170.6">GND</text>
<text x="50.4" y="173.1">GND</text>
<text x="56.9" y="169.5">U27</text>
<text x="56.9" y="172.1">U6</text>
<text x="94.7" y="169.8">FPGA</text>
<text x="36.2" y="174.6">E28</text>
<text x="36.2" y="177.2">F19</text>
<text x="36.2" y="179.7">F21</text>
<text x="41.7" y="175.6">GND</text>
<text x="41.7" y="178.2">GND</text>
<text x="50.4" y="175.6">GND</text>
<text x="50.4" y="178.2">GND</text>
<text x="56.9" y="174.6">V13</text>
<text x="56.9" y="177.2">V15</text>
<text x="56.9" y="179.7">V3</text>
<text x="36.2" y="182.2">F25</text>
<text x="36.2" y="184.8">F26</text>
<text x="41.7" y="180.7">GND</text>
<text x="41.7" y="183.3">GND</text>
<text x="41.7" y="185.8">GND</text>
<text x="50.4" y="180.7">GND</text>
<text x="50.4" y="183.3">GND</text>
<text x="50.4" y="185.8">GND</text>
<text x="56.9" y="182.2">V7</text>
<text x="56.9" y="184.8">W1</text>
<text x="37.4" y="187.3">F4</text>
<text x="37.4" y="189.9">F9</text>
<text x="41.7" y="188.3">GND</text>
<text x="41.7" y="190.9">GND</text>
<text x="50.4" y="188.3">GND</text>
<text x="50.4" y="190.9">GND</text>
<text x="56.9" y="187.3">W18</text>
<text x="56.9" y="189.9">W2</text>
<text x="35.8" y="192.4">G12</text>
<text x="35.8" y="197.5">G22</text>
<text x="37" y="194.9">G2</text>
<text x="41.7" y="193.4">GND</text>
<text x="41.7" y="196">GND</text>
<text x="50.4" y="193.4">GND</text>
<text x="50.4" y="196">GND</text>
<text x="56.9" y="192.4">W23</text>
<text x="56.9" y="194.9">W6</text>
<text x="56.9" y="197.5">Y11</text>
<text x="35.8" y="200">G23</text>
<text x="35.8" y="202.6">G24</text>
<text x="41.7" y="198.5">GND</text>
<text x="41.7" y="201">GND</text>
<text x="41.7" y="203.6">GND</text>
<text x="50.4" y="198.5">GND</text>
<text x="50.4" y="201">GND</text>
<text x="50.4" y="203.6">GND</text>
<text x="56.9" y="200">Y16</text>
<text x="56.9" y="202.6">Y3</text>
<text x="35.8" y="205.1">G27</text>
<text x="35.8" y="207.6">G28</text>
<text x="41.7" y="206.1">GND</text>
<text x="41.7" y="208.7">GND</text>
<text x="50.4" y="206.1">GND</text>
<text x="56.9" y="205.1">Y7</text>
<text x="34.5" y="213">XILINX_ZU+_C784_GENERIC</text>
<text x="45" y="215.5">FPGA</text>
</g>
</svg>
